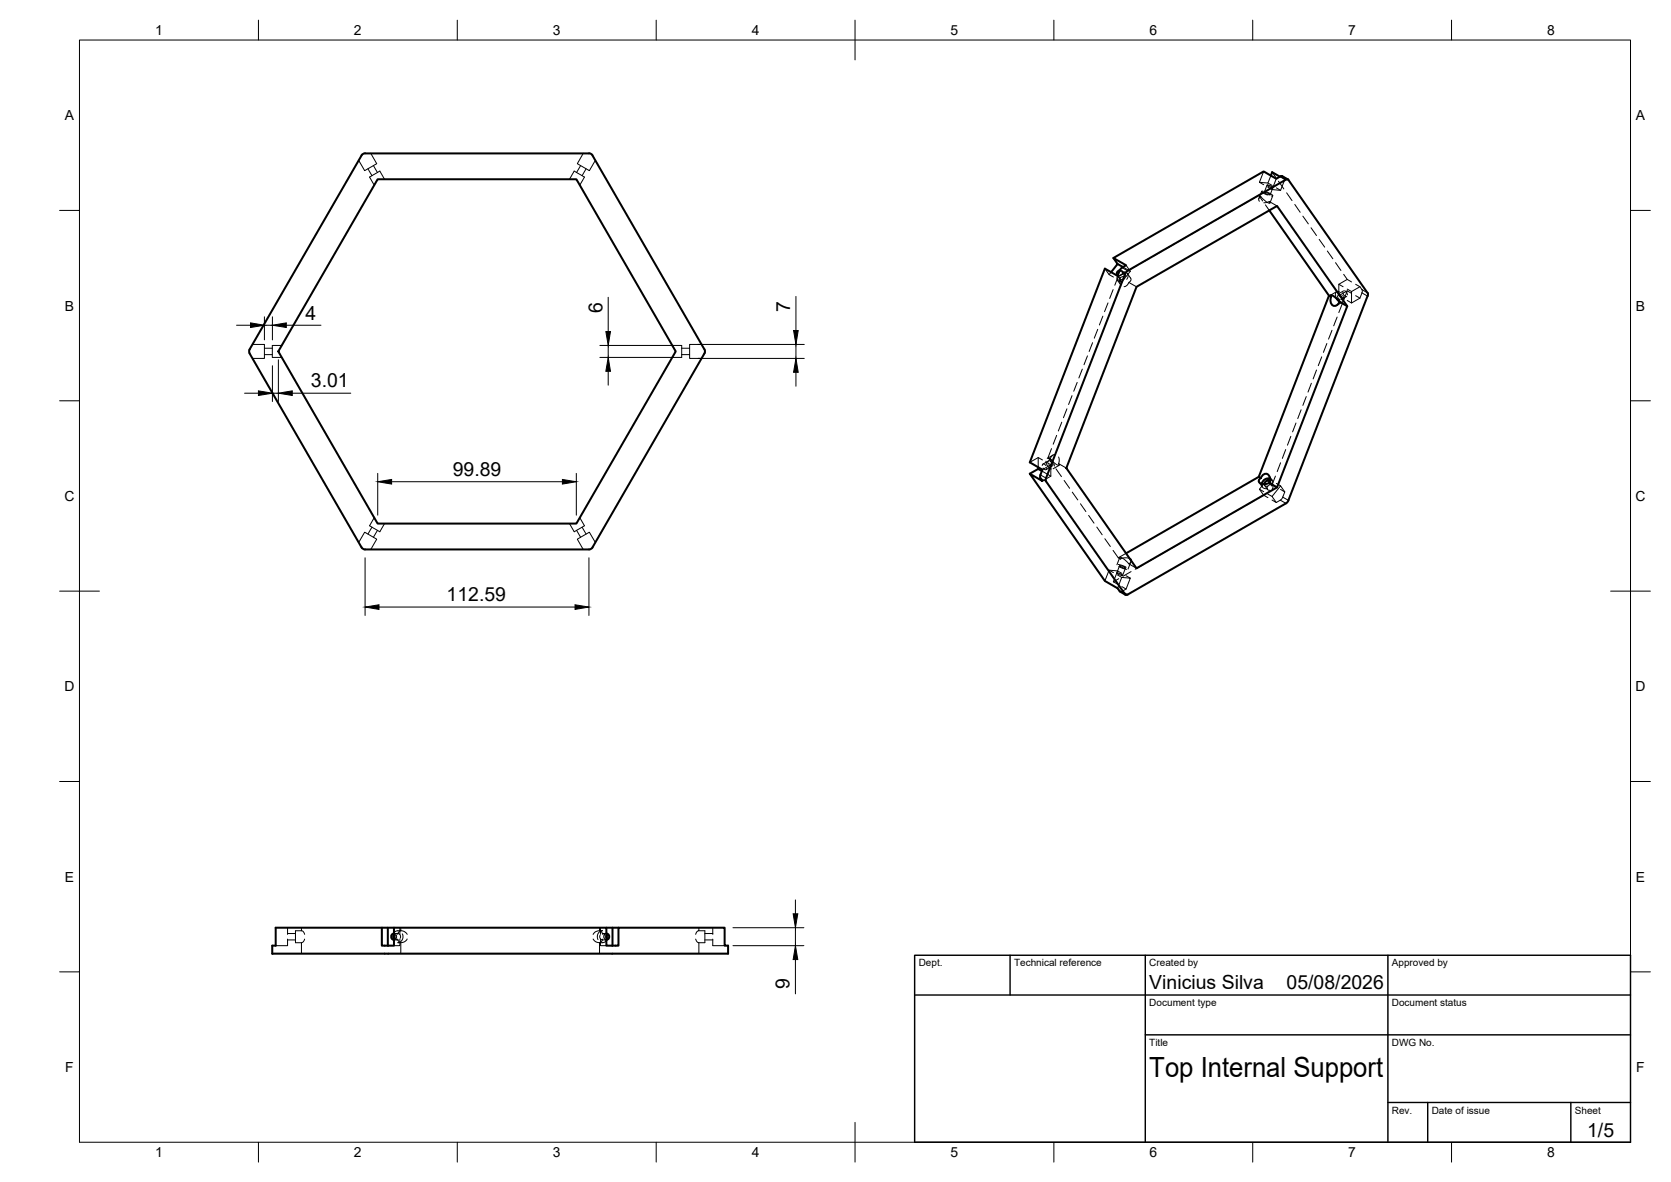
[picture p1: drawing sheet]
<svg xmlns="http://www.w3.org/2000/svg" width="420mm" height="297mm" viewBox="0 0 420 297" stroke-linecap="round" stroke-linejoin="round" font-family="sans-serif">
<!-- layer: Visible -->
<g fill="none" stroke="#000" stroke-width=".51">
<path d="M95 45h49.9l25 43.3-25 43.3h-49.9l-25-43.3zM319.2 52.9l15 21.4M319.6 44.1l.3-.8 1.9 1.1M322.4 44.3l1.4 .8M322.4 44.3l-.3-.1-1.2 .7-3.2-1.8-37.7 21.7 3.1 1.9-1.1 .7-.5 .6M280 64.8l1 1.5-1.6 2.1M281 66.3l1.4 .8M281.5 68l-.5 1.3-3.2-1.8-18.9 48.7 3.2 1.8-.6 1.7 .1 .5 .5 .7-3.2-1.9 18.9 27 3.2 1.8 .5 .8M281.6 67.9a.74 .74 0 0 0-.7 .5 .74 .74 0 0 0 .2 .8M283.5 68.1l40.1-23.1 .4 .2 19.9 28.4M283.5 68.1l-.6 .7-20 51.7 .1 .5 19.9 28.4h.6M285.8 72.1l35.3-20.3 17.7 25.1-17.7 45.6-35.3 20.3-17.7-25.2z"/>
<path d="M334.2 74.3l.5 .3a1.57 1.57 0 0 0 .8 2.3 1.46 1.46 0 0 0 1.3-1.1M334.2 74.3l-17.7 45.5M334.7 74.6l-.1-.4 .9 .4 1.3 1.2M336.1 75l.7 .8M336.8 75.8l2 1.1M343.9 74.4l-19.9 51.3-.6 .8M343.9 73.6v.8M62.8 87.8l28.1-48.8 .4-.3 .5-.2 56.8 .2 .4 .3 28.3 49.3-.2 .5-28.1 48.8M62.8 88.8l28.1 48.8M62.8 87.8l-.2 .5 .2 .5M261 117.4v.4M262 118.4l-1-.6-2.1 1.2"/>
<path d="M317.6 119.3a1.05 1.05 0 0 1 1.2-.1 1.05 1.05 0 0 1 .5 1.1 .97 .97 0 0 1-.1 1 .97 .97 0 0 1-1 .3 1.17 1.17 0 0 1-1.7-.9zM90.9 137.6l.4 .3 .5 .2h56.3l.5-.2 .4-.3M317 120.1l-.5-.3-33.4 19.3M319.2 121.4l1.9 1.1M319.3 121a.85 .85 0 0 0-1.4 .7M319.3 120.3a1.74 1.74 0 0 0-2 1.3M323.3 126.5l-39.8 22.9M281.5 148.5l1.5 1M284.2 140.5l.2 .3M96 233.1v4.5h3.1v-4.5h53.4v4.5h3v-4.5h26.7v4.5h.9v2.1h-114.6v-2.1h.8v-4.5h29.8M97.5 233.1v4.5M99.1 234.6a.8 .8 0 0 0-.7 .8 .8 .8 0 0 0 .7 .8"/>
<path d="M152.5 233.1h3M152.5 234.6a.8 .8 0 0 1 .7 .8 .8 .8 0 0 1-.7 .8M154 233.1v4.5"/>
</g>
<!-- layer: Hidden -->
<g fill="none" stroke="#000" stroke-width=".25">
<path d="M93.2 38.6l1.5 2.5-3 1.8-1.5-2.6M146.6 38.6l-1.4 2.5 3 1.8 1.5-2.6M92.5 42.4l1 1.7M93.9 41.6l1 1.8M96.7 45l-1.2-2-2.6 1.5 1.2 2.1M143.2 45l1.2-2 2.5 1.5-1.1 2.1M146 41.6l-1 1.8M147.4 42.4l-1 1.7M298.3 59.6l-2 1.2M301.4 57.8l-2 1.2M304.5 56l-2 1.2M307.6 54.2l-2.1 1.2"/>
<path d="M310.7 52.4l-2 1.2M313.8 50.7l-2.1 1.1M316.5 49.1l.5 .3a.7 .7 0 0 0-.3 1.2M316.5 49.1l1 1.4M316.5 49.1l-1.7 1M316.7 45.8l1.1 .6M317 49.4l1.2 1.1a1.08 1.08 0 0 0 1.1 .5l-.1-.4M317.2 48.1l-.7 1.8M317.6 48l-.3 .1a1.72 1.72 0 0 0 1.4 .9M317.7 43.1l-1 2.7 2.1 .2 .8-1.9M317.8 51l1.4-.4 1.9 1.2M317.9 48.4h.7l.8 .5h-.6z"/>
<path d="M318.2 51.5l1 1.4M318.6 48.3l.6 .2a.71 .71 0 0 1 .8 .7l-.3 .1M318.6 46.6h.7l.8 .5a1.6 1.6 0 0 1-1.5-.5zM318.6 46.5l-.7 1.9M318.8 47l1 .6M318.8 46l1.1 .6M319.9 43.3l.9 1.3M320 49.2l-.7 1.8M320.1 47.1l-.7 1.8M320.9 44.9l-1.1 2.7 2.2 .2 1-2.7M320.9 47.2l1.1 .6M321.5 45.5l1.3 2"/>
<path d="M322.4 44.3l.6 .8-1.2-.7M323.5 48.5l1.4 1.9M325.6 51.4l1.3 1.9M327.6 54.3l1.4 2M329.6 57.2l1.4 2M277.3 79.4l-.9 2.3M277.8 67.5l1.1 1.5 .5-.6M278.6 76.1l-.9 2.2M278.9 69l1.1 .6M279.9 72.8l-.9 2.2M280.9 69.1l.7 1M281 69.3l1 1.5-1-.6"/>
<path d="M281 70.5l.8 1.1M281.2 69a1.09 1.09 0 0 0-.3 1.3 1.09 1.09 0 0 0 1.2 .6M281.6 67.9a.71 .71 0 0 1 .7 .9 .71 .71 0 0 1-1 .5l-.2-.1M281.7 71.4l-.1-.7 .1-.9-.5-.4-.9 2.3M282.2 68.1l.7 1M282.4 68.3a1.08 1.08 0 0 1 1.2 .6 1.08 1.08 0 0 1-.3 1.3M282.6 72l.8-.3 .4-.7 2 1.1M282.8 69.9a.77 .77 0 0 1-1.3 .1M282.9 68.5l-1.7 .9M282.9 69.2v-.1a.83 .83 0 0 0-1.2 .2M283.1 69.4l-1.4 .4M283.1 66.7l1.1 1.5-1.8-1.1"/>
<path d="M283.5 68.7l.8 1.2M284.2 69.8l.2 .5-.6 .7M284.2 68.2l-2.2 2.6M285.9 66.7l-2 1.2M289.1 64.9l-2.1 1.2M292.1 63.1l-2 1.2M295.2 61.3l-2 1.2M331.7 60.2l1.4 1.9M333.8 63.1l1.3 1.9M335.8 66l1.4 2M336.1 73.3l-1.5 .9M336.2 79.7l-.9 2.2"/>
<path d="M336.3 74.3l.2 .6 .5 .4M336.6 74.3l1.1 .6M336.6 71.4l1.1 .7M336.7 73.9l.4 .3 .3 .7M336.8 73.4a.75 .75 0 0 0-1 .1 .75 .75 0 0 0 0 1l.3 .5M337.5 76.3l-.9 2.3M337.6 75.9l-1.5 .9M337.6 74.2a1.02 1.02 0 0 1-.4 1.8l-.4-.2M337.7 73.5l.2 .6 .5 .4M337.8 73.1l-1.4 .8M337.9 68.9l.9 1.3 1 .7M338.1 73.1l.5 .4 .2 .6"/>
<path d="M338.6 74.5l-1.4 .8M338.8 70.2l-2.2 1.2v2.9l2.2-1.2M338.8 73.1l-.9 2.1M338.8 73.1l1 .6M338.8 75.5l1 .6M338.8 72.7l1 .6M340.9 71.4a2.29 2.29 0 0 1 1.6 1.6l-.6 1.9-2.1 1.2v-2.8l2.1-1.2M340.9 74.3l1 .6M63.5 86.6h3v3.5h-3M66.5 87.5h2M66.5 89.1h2M70.8 86.8h-2.3v3h2.3"/>
<path d="M169 86.8h2.4v3h-2.4M171.4 87.5h2M171.4 89.1h2M176.4 86.6h-3v3.5h3M269.6 99.4l-.9 2.2M270.8 96.1l-.8 2.2M272.1 92.8l-.8 2.2M273.4 89.4l-.8 2.3M274.7 86.1l-.8 2.2M276 82.8l-.9 2.2M328.4 99.7l-.8 2.2M329.7 96.3l-.8 2.2"/>
<path d="M331 93l-.8 2.2M332.3 89.7l-.8 2.2M333.6 86.3l-.8 2.2M334.9 83l-.8 2.2M261 115v2.4M262 118.4l2.2 1.3M262.1 117a.47 .47 0 0 1 .4-.4 .47 .47 0 0 1 .5 .4M262.1 118l2.1-1.2v2.9l-2.1 1.2M262.1 115.6l-1.1-.6-2.1 1.2M262.3 117.6l.1 .2a.4 .4 0 0 0 .5 .3 .4 .4 0 0 0 .3-.4M263 115.9a2.25 2.25 0 0 0 1.4 2M263.1 116.2l1.1 .6"/>
<path d="M263.5 116.2v-.1a.48 .48 0 0 1 .5-.3 .48 .48 0 0 1 .4 .4M263.7 115.8l-1.5 .8M263.7 116.8l.1 .1a.43 .43 0 0 0 .4 .4 .43 .43 0 0 0 .4-.5M263.8 115.2a2.18 2.18 0 0 1 1.3 1.9M264.4 112.7l-.9 2.3M264.5 117.2l-1.5 .8M264.8 114.3l-1.5 .9M264.8 116.8l-1.3-1.8 1.7 1.4a.97 .97 0 0 0 1.1 .5l-.1-.4 1.9 1.1M265.3 114.2l-.7 .3-.5 .8M265.5 117.8l1.4 2M265.7 109.4l-.9 2.2M266.2 114.8l.1 .7-.1 1"/>
<path d="M266.3 117l-1.5 .8M267 106.1l-.9 2.2M268.3 102.8l-.9 2.2M319 119.5l.8 1.2M320.7 119.6l-.8 2.2M322 116.3l-.9 2.2M323.3 113l-.9 2.2M324.6 109.7l-.9 2.2M325.9 106.3l-.9 2.2M327.2 103l-.9 2.2M90.2 136.3l1.5-2.6 3 1.8-1.5 2.6M93.5 132.5l-1 1.7"/>
<path d="M94.1 130.1l-1.2 2.1 2.6 1.4 1.2-2M94.9 133.3l-1 1.7M145 133.3l1 1.7M145.8 130.1l1.1 2.1-2.5 1.4-1.2-2M146.4 132.5l1 1.7M149.7 136.3l-1.5-2.6-3 1.8 1.4 2.6M267.6 120.7l1.3 2M269.6 123.7l1.4 1.9M271.7 126.6l1.3 2M273.7 129.5l1.4 2M275.8 132.4l1.3 2M277.8 135.4l1.4 1.9"/>
<path d="M279.9 138.3l1.3 1.9 .5 .3M283.1 139.1l-1.9 1.1M293.7 138.3l-2.1 1.2M296.8 136.5l-2.1 1.2M299.9 134.7l-2.1 1.2M303 132.9l-2.1 1.2M306.1 131.2l-2.1 1.1M309.2 129.4l-2.1 1.2M312.3 127.6l-2.1 1.2M315.4 125.8l-2.1 1.2M316.6 121.2l.8 1.2M316.7 122.9l1.1 .7"/>
<path d="M317.2 121.6a1.05 1.05 0 0 0 1.5 1.2M318 122l.7 1M318.8 122.2a.57 .57 0 0 0-.2 .7 .57 .57 0 0 0 .7 .3M318.8 124.1l1 .7M318.8 125.1l-1.1-.7-1.3 .8M318.8 120.3l1.1 .6M319.3 121a.77 .77 0 0 1-.4 1.1 .77 .77 0 0 1-1-.4M319.3 121.1l.7 1M319.3 120.3a1.09 1.09 0 0 1 .4 1.8M319.4 121.8a.57 .57 0 0 1 .6 .4 .57 .57 0 0 1-.1 .6M319.9 121.8l-1.1-1.5-2.1 2.6 1 1.5M319.9 121.8l1.1 .6"/>
<path d="M320.9 121.5l1.1 .6M322 123l1 .6-.7 1.8-1.4 .9-1.1-.6M323 123.6l-1-1.5-2.2 2.7 1.1 1.5M278.9 143.3l2.1 .2M280 143.9l-1.1-.6-1.1 2.7M280 146.2l1 .6M280.8 144l1 .2 .5 .4-.8-.2zM281 144.5l1 .6M281 147.8l1-2.7 2.2 .2-1.1 2.7-1.1 .7h-.4M281.2 141.8l2 .7M281.3 145.4l-1.3 .8M281.3 142.4l2 .7"/>
<path d="M281.5 142.2l.9 .1 .6 .4-1-.1zM281.5 142.2l-.7 1.8M281.6 140.1l-.8 1.8M281.7 140.5a2.48 2.48 0 0 1 2.4 0M281.7 140.5l-.1-.4a3.3 3.3 0 0 1 2.2 1.6l.5-.4 .1-.5M282.1 147.4l1 .6M282.1 144.1l-1.1-.6-1 2.7M283 142.8l-.7 1.8M283.1 144.7l1.1 .6M283.8 141.7l2 1.1M284.4 141.2l-.8 1.8M284.4 143.6l-2.1 1.2"/>
<path d="M287.5 141.9l-2.1 1.2M290.6 140.1l-2.1 1.2M72.3 236v1.6h-3M72.3 233.1v1.7M72.3 234.6h2M72.3 236.2h2M75.8 233.9l.5 .3 .3 .6M75.8 233.9h-1.5v3h1.5M75.8 233.1v.8M76.6 236l-.3 .7-.5 .2v2.8M99.4 235v.1a.79 .79 0 0 0 .6 1.1h-1a.82 .82 0 0 0 .7-.8 .82 .82 0 0 0-.6-.8h1a.82 .82 0 0 1 .5 1.2M100 236l.3 .7 .5 .2v2.8"/>
<path d="M100.5 236v1.6h-1.4M100.5 233.1v1.7M100.8 233.1v.8l-.5 .2-.3 .7M101.2 234.7a1.48 1.48 0 0 1-1.2 2.2M102.4 236l-.9 .8-1.5 .1M102.4 234.8a2.03 2.03 0 0 0-1.9-1 2.03 2.03 0 0 0-1.7 1.2l.1 1.1M149.1 236l.7 .7 .9 .2v2.8M150.7 233.1v.8l-.9 .2-.7 .7M150.9 235v.1a.8 .8 0 0 0 .6 1.1M151 236v1.6h1.5M151 233.1v1.7M151.5 236.2h1"/>
<path d="M151.5 234.8l-.3-.7-.5-.2h.8a1.49 1.49 0 0 0-1.1 2.2M152.5 234.6a.82 .82 0 0 0-.7 .8 .82 .82 0 0 0 .7 .8M152.5 234.6h-1a.8 .8 0 0 1 .6 1.2M152.6 234.7a1.58 1.58 0 0 1-.2 1.7 1.58 1.58 0 0 1-1.7 .5l.5-.2 .3-.7M174.9 236l.4 .7 .4 .2v2.8M175.7 233.1v.8l-.4 .2-.4 .7M175.7 233.9h1.5v3h-1.5M177.2 234.6h2M177.2 236.2h2M179.2 236v1.6h3M179.2 233.1v1.7"/>
</g>
<!-- layer: Visible Narrow -->
<path d="M321.9 44.3l1.4 .8M281.5 68l1.4 .8M282.1 67.3l1.4 .8M261.6 119.3l1.4 .8M261.6 120.2l1.4 .8M281.5 148.6l1.4 .8" fill="none" stroke="#000" stroke-width=".25"/>
<!-- layer: Hidden Narrow -->
<path d="M322.5 44.4l1.5 .8M342.5 73.6l1.4 .8M342.5 72.8l1.4 .8M321.9 125.7l1.4 .8M322.5 124.9l1.5 .8M282.1 148.6l1.4 .8" fill="none" stroke="#000" stroke-width=".25"/>
<!-- layer: BORDER -->
<g fill="none" stroke="#000" stroke-width=".25">
<path d="M20 10.1h390v276.9h-390zM65 5.1v5M115 5.1v5M165 5.1v5M215 5.1v10M265 5.1v5M315 5.1v5M365 5.1v5M15 52.9h5M410 52.9h5M15 100.7h5M410 100.7h5"/>
<path d="M15 148.6h10M405 148.6h10M15 196.4h5M410 196.4h5M15 244.2h5M410 244.2h5M65 287v5M115 287v5M165 287v5M215 282.1v9.9M265 287v5M315 287v5"/>
<path d="M365 287v5"/>
</g>
<!-- layer: TITLEBLOCK -->
<path d="M230 240.1h180v46.9h-180zM230 250h180M254 240.1v9.9M288 240.1v46.9M349 240.1v46.9M288 260.1h122M349 277.1h61M359 277.1v9.9M395 277.1v9.9" fill="none" stroke="#000" stroke-width=".36"/>
<!-- layer: FD_Dimensions -->
<g fill="none" stroke="#000" stroke-width=".25">
<path d="M66.5 79.6v5.8M68.5 79.6v5.8M152.9 74.7v8.6M200.1 74.5v8.6M59.5 81.7h3.5M61.5 98.8h3.5M66.5 81.7h2M68.5 91.9v9M68.5 98.8h1.5M70 90.4v10.5M72 81.7h8.7M73.5 98.8h14.7"/>
<path d="M150.8 89.8h18.5M150.8 86.8h18.5M152.9 86.8v3M152.9 93.3v3.5M175.5 90.1h26.7M175.5 86.6h26.7M200.1 86.6v3.5M200.1 93.6v3.5M95 119v10.5M144.9 119v10.5M98.5 121.1h42.9M91.8 140.2v14.5"/>
<path d="M95.3 152.6h49.3M148.1 140.2v14.5M184.3 233.1h17.8M184.3 237.6h17.8M200 226.2v3.4M200 233.1v4.5M200 241.1v8.7"/>
</g>
<g fill="#000" stroke="#000" stroke-width=".25">
<path d="M63 81.1l3.5 .6-3.5 .6zM65 98.2l3.5 .6-3.5 .6zM68.5 81.7l3.5-.6v1.2zM70 98.8l3.5-.6v1.2zM152.9 89.8l.6 3.5h-1.2zM152.3 83.3h1.2l-.6 3.5zM200.1 90.1l.6 3.5h-1.2zM199.5 83.1h1.2l-.6 3.5zM95 121.1l3.5-.6v1.2zM141.4 120.5l3.5 .6-3.5 .6zM91.8 152.6l3.5-.6v1.1zM144.6 152l3.5 .6-3.5 .5z"/>
<path d="M199.4 229.6h1.2l-.6 3.5zM200 237.6l.6 3.5h-1.2z"/>
</g>
<text font-size="7" x="289" y="270.6">Top Internal Support</text>
<g font-size="4.9">
<text x="76.8" y="80.3">4</text>
<text x="151.5" y="78.6" transform="rotate(-90 151.5 78.6)">6</text>
<text x="198.7" y="78.4" transform="rotate(-90 198.7 78.4)">7</text>
<text x="78.2" y="97.4">3.01</text>
<text x="113.8" y="119.6">99.89</text>
<text x="112.3" y="151.1">112.59</text>
<text x="198.5" y="248.5" transform="rotate(-90 198.5 248.5)">9</text>
<text x="289" y="248.5">Vinicius Silva</text>
<text x="323.5" y="248.5">05/08/2026</text>
<text x="399.1" y="285.7">1/5</text>
</g>
<g font-size="3.5">
<text x="39" y="8.8">1</text>
<text x="89" y="8.8">2</text>
<text x="139" y="8.8">3</text>
<text x="189" y="8.8">4</text>
<text x="239" y="8.8">5</text>
<text x="289" y="8.8">6</text>
<text x="339" y="8.8">7</text>
<text x="389" y="8.8">8</text>
<text x="16.3" y="30.2">A</text>
<text x="411.3" y="30.2">A</text>
<text x="16.3" y="78">B</text>
<text x="411.3" y="78">B</text>
<text x="16.2" y="125.9">C</text>
<text x="411.2" y="125.9">C</text>
<text x="16.2" y="173.7">D</text>
<text x="411.2" y="173.7">D</text>
<text x="16.3" y="221.6">E</text>
<text x="411.3" y="221.6">E</text>
<text x="16.4" y="269.4">F</text>
<text x="411.4" y="269.4">F</text>
<text x="39" y="290.8">1</text>
<text x="89" y="290.8">2</text>
<text x="139" y="290.8">3</text>
<text x="189" y="290.8">4</text>
<text x="239" y="290.8">5</text>
<text x="289" y="290.8">6</text>
<text x="339" y="290.8">7</text>
<text x="389" y="290.8">8</text>
</g>
<g font-size="2.5">
<text x="231" y="242.9">Dept.</text>
<text x="255" y="242.9">Technical reference</text>
<text x="289" y="242.9">Created by</text>
<text x="350" y="242.9">Approved by</text>
<text x="289" y="252.8">Document type</text>
<text x="350" y="252.8">Document status</text>
<text x="289" y="262.9">Title</text>
<text x="350" y="262.9">DWG No.</text>
<text x="350" y="279.9">Rev.</text>
<text x="360" y="279.9">Date of issue</text>
<text x="396" y="279.9">Sheet</text>
</g>
</svg>
